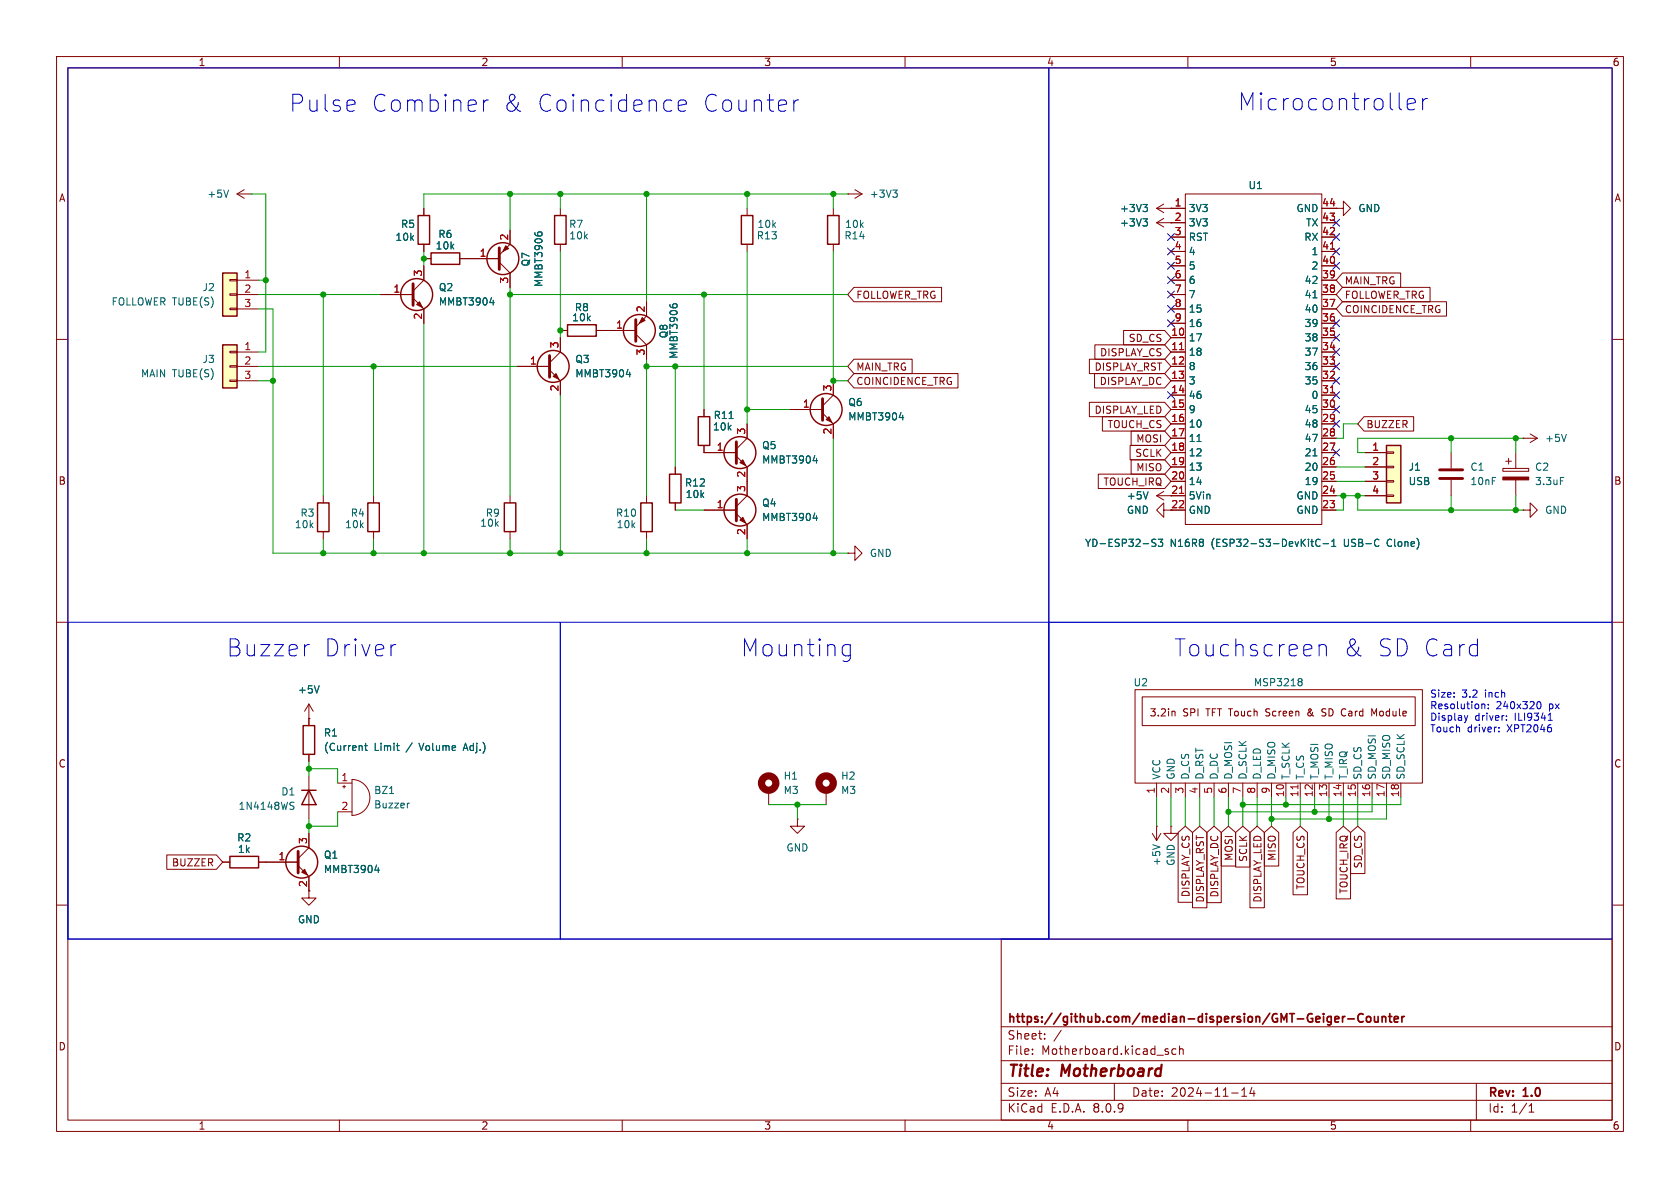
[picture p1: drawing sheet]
<svg xmlns="http://www.w3.org/2000/svg" width="297mm" height="210mm" viewBox="0 0 297 210" stroke-linecap="round" stroke-linejoin="round" font-family="sans-serif">
<g fill="none" stroke="#840000" stroke-width=".18">
<path d="M10 10h277v190h-277zM12 12h273v186h-273zM60 10v2M110 10v2M160 10v2M210 10v2M260 10v2M41.9 34.3l1.3 .8M41.9 34.3h2.5M43.2 33.5l-1.3 .8M44.4 34.3h.1M74.9 36.8v1.3"/>
<path d="M99.1 36.8v1.3M132.1 36.8v1.3M147.3 36.8v1.3M149.9 34.3h.1M149.9 34.3h2.5M151.1 33.5l1.3 .8M152.4 34.3l-1.3 .8M67.3 52.1h5.7M73 52.7l1.9 1.9v2.6M74.9 45.7h1.3M74.9 43.2v1.3M74.9 47v2.5l-1.9 1.9"/>
<path d="M81.3 45.7h7M88.3 46.4l1.9 1.9v2.5M90.2 40.6v2.6l-1.9 1.9M99.1 43.2v1.3M99.1 59.7v2.5l-1.9 1.9M99.1 58.4h1.2M105.4 58.4h7M112.4 59.1l1.9 1.9v2.5M114.3 53.3v2.6l-1.9 1.9M132.1 43.2v1.3M147.3 43.2v1.3M10 60h2"/>
<path d="M91.4 64.8h5.8M97.2 65.4l1.9 1.9v2.6M124.5 72.4v1.3M124.5 78.7v1.3h5.7M132.1 74.9v2.6l-1.9 1.9M139.7 72.4h5.7M145.4 73l1.9 1.9v2.6M147.3 67.3v2.6l-1.9 1.9M285 60h2M90.2 87.6v1.3M90.2 94v1.3M119.4 82.6v1.2"/>
<path d="M119.4 88.9v1.3M124.5 90.2h5.7M130.2 90.8l1.9 1.9v2.6M130.2 80.6l1.9 2v5l-1.9 1.9M149.9 97.8h1.2v-1.3l1.3 1.3-1.3 1.3v-1.3M149.9 97.8h.1M256.5 80v2.8M256.5 84.8v2.8M10 110h2M285 110h2M54.6 127v1.3M54.6 133.4v1.2"/>
<path d="M54.6 137.2v7.6M59.7 138.4h2.5M60.6 139.1h.5M60.8 138.8v.5M62.2 137.8a3.2 3.2 0 0 1 3.2 3.2 3.2 3.2 0 0 1-3.2 3.1zM146 139.7v2.5M39.4 152.4h1.2M45.7 152.4h7M52.7 153l1.9 1.9v3.9h1.3l-1.3 1.2-1.3-1.2h1.3M54.6 147.3v2.6l-1.9 1.9M59.7 143.5h2.5M141 144.8v1.3h1.2l-1.2 1.2-1.3-1.2h1.3"/>
<path d="M141 144.8h.1M203.7 147.3l.8 1.3M204.5 146.1h.1M204.5 146.1v2.5M205.2 147.3l-.7 1.3M10 160h2M177 166h108v32h-108zM285 160h2M60 198v2M110 198v2M160 198v2M177 194.5h108"/>
<path d="M177 191.5h108M177 187.5h108M177 181.5h108M182.5 186.3v.1M182.5 185.5v.1M184.7 183.6v.1M184.7 182.8v.1M187.6 182.1l-1.3 2M197 191.5v3M206.4 185.9l.2 .2-.2 .3M206.4 185.4l.1 .1M207.9 185.5l-.4-.1-.3 .3v.4l.1 .2h.6"/>
<path d="M208.5 185.5l.2-.1 .4 .1 .1 .9M208.5 184.9v1.5M210 198v2M217.7 193.2h1.2M219.5 193.8h.9M219.5 192.7l.5-.4v1.5M221.3 192.2l-.3 1.1h.9M221.7 192.8v1M260 198v2M261 191.5v6.5M270.3 196.6h.9M270.3 195.5l.4-.4v1.5"/>
</g>
<g fill="none" stroke="#840000" stroke-width=".3">
<path d="M237.3 179.7v1M237.8 179.7l-.3 .1-.2 .2M241 179.3a.6 .6 0 0 0-.8 0 .6 .6 0 0 0-.1 .7 .56 .56 0 0 0 .2 .6 .56 .56 0 0 0 .7-.1M241.7 179.8l.4-.1 .2 .3v.4l-.2 .3-.4-.1-.1-.2v-.4zM243 179.7l.1 .9 .3 .1 .2-.2M243.6 179.7v1M244.3 179.8l.3-.1 .3 .1 .1 .9M244.3 179.7v1M245.5 179.7h.6M245.7 179.2v1.3l.4 .2M247.8 179.7v1M248.3 179.7l-.3 .1-.2 .2"/>
<path d="M238.3 180.1h1.1M246.5 180.2l.7-.2-.1-.2-.4-.1-.2 .2 .1 .7h.5"/>
</g>
<g fill="none" stroke="#840000" stroke-width=".25">
<path d="M73.9 38.1h2v5.1h-2zM98 38.1h2.1v5.1h-2.1zM131.1 38.1h2v5.1h-2zM146.3 38.1h2v5.1h-2zM76.2 44.7h5.1v2h-5.1zM100.3 57.4h5.1v2h-5.1zM123.4 73.7h2.1v5h-2.1zM89.2 88.9h2v5.1h-2zM118.4 83.8h2v5.1h-2zM53.3 139.7h2.6M53.6 128.3h2v5.1h-2zM54.6 139.7l1.3 2.5h-2.6z"/>
<path d="M40.6 151.4h5.1v2h-5.1z"/>
<circle cx="73.7" cy="52.1" r="2.82"/>
<circle cx="88.9" cy="45.7" r="2.82"/>
<circle cx="113" cy="58.4" r="2.82"/>
<circle cx="97.8" cy="64.8" r="2.82"/>
<circle cx="146" cy="72.4" r="2.82"/>
<circle cx="130.8" cy="80" r="2.82"/>
<circle cx="130.8" cy="90.2" r="2.82"/>
<circle cx="53.3" cy="152.4" r="2.82"/>
</g>
<path d="M73 50.2v3.8M88.3 43.8v3.8M112.4 56.5v3.8M97.2 62.9v3.8M130.2 78.1v3.8M145.4 70.5v3.8M130.2 88.3v3.8M254.5 84.6h4.1M254.5 83.1h4.1M52.7 150.5v3.8" fill="none" stroke="#840000" stroke-width=".51"/>
<g fill="#840000" stroke="#840000" stroke-width=".18">
<path d="M89.4 43.4l.5 .5-1 .6z"/>
<path d="M130.8 91.9l.5-.5 .5 1.1z"/>
<path d="M130.8 81.8l.5-.5 .5 1z"/>
<path d="M146 74.2l.6-.5 .5 1z"/>
<path d="M113.5 56.1l.5 .5-1 .6z"/>
<path d="M97.8 66.5l.5-.5 .5 1.1z"/>
<path d="M53.3 154.2l.5-.5 .6 1z"/>
<path d="M74.2 53.3l.5 1.1-1-.6z"/>
</g>
<g fill="none" stroke="#006464" stroke-width=".18">
<path d="M40.4 33.6l-.4 1.3M157.8 33.6h.8l-.4 .5M158.4 34.1l.2 .2v.3l-.2 .3M86.6 53.5h.8M87.2 53.1v.8M94.6 41.1v.3M95 41.2l.3-.2h.3l.2 .2M118.4 53.8v.3M118.9 53.9l.3-.2h.3l.2 .2M110.7 66.2h.8M111.3 65.8v.8M128.9 74h.7"/>
<path d="M159 73.8h.8M159.6 73.4v.8M143.7 91.6h.8M143.7 81.4h.8M144.3 81v.9M144.3 91.2v.8M64.5 131.8h.4M64.6 131.4v1.1l.3 .2M70.1 131.8h.5M70.4 132.7h.2M51.5 142.4l.3 .1 .2 .3-.3 .3h-.3M51.5 141.8l.5 .1"/>
<path d="M66.3 153.8h.8M66.9 153.4v.8M68.9 140.3h.7M72.4 142h-.3M203.8 149.3l1.2 .4"/>
</g>
<circle cx="146" cy="138.4" r="1.27" fill="none" stroke="#840000" stroke-width="1.3"/>
<path d="M39.4 48.3h2.5v7.6h-2.5z" fill="#ffffc2"/>
<g fill="none" stroke="#840000" stroke-width=".18">
<path d="M40.6 54.5h1.3v.2h-1.3zM40.6 51.9h1.3v.3h-1.3zM40.6 49.4h1.3v.3h-1.3zM41.9 49.5h3.8M41.9 52.1h3.8M41.9 54.6h3.8M57.1 87.6v1.3M57.1 94v1.3M66 87.6v1.3M66 94v1.3M54.6 127h.1M54.6 124.5l-.8 1.2"/>
<path d="M54.6 124.5v2.5M54.6 124.5l.8 1.2"/>
</g>
<path d="M39.4 48.3h2.5v7.6h-2.5zM56.1 88.9h2.1v5.1h-2.1zM65 88.9h2.1v5.1h-2.1z" fill="none" stroke="#840000" stroke-width=".25"/>
<path d="M56.4 121.2l-.4 1.3" fill="none" stroke="#006464" stroke-width=".18"/>
<path d="M39.4 61h2.5v7.6h-2.5z" fill="#ffffc2"/>
<g fill="none" stroke="#840000" stroke-width=".18">
<path d="M40.6 67.2h1.3v.2h-1.3zM40.6 64.6h1.3v.3h-1.3zM40.6 62.1h1.3v.3h-1.3zM41.9 62.2h3.8M41.9 64.8h3.8M41.9 67.3h3.8M269.2 77.5h.1M269.2 77.5h2.6M270.5 76.7l1.3 .8M271.8 77.5l-1.3 .7M265.7 82.8h4.6v.5h-4.6zM266.2 81.5h1"/>
<path d="M266.7 81v1M268 80v2.8M268 84.8v2.8M207 146.1v1.2h1.3l-1.3 1.3-1.3-1.3h1.3M207 146.1h.1"/>
</g>
<path d="M39.4 61h2.5v7.6h-2.5z" fill="none" stroke="#840000" stroke-width=".25"/>
<path d="M265.7 84.3h4.6v.5h-4.6z" fill="#840000" stroke="#840000" stroke-width=".18"/>
<path d="M276.9 76.8l-.4 1.2M275.9 84.4h.6" fill="none" stroke="#006464" stroke-width=".18"/>
<path d="M245.1 78.7h2.5v10.2h-2.5z" fill="#ffffc2"/>
<g fill="none" stroke="#840000" stroke-width=".18">
<path d="M74.9 36.8v1.3M204.5 36.8l1.2 .8M204.5 36.8h5M204.5 39.4l1.2 .7M204.5 39.4h5M205.7 36.1l-1.2 .7M205.7 38.6l-1.2 .8M207 36.8h.1M209.5 34.3h24.2v58.4h-24.2zM233.7 36.8h2.5M233.7 39.4h2.5M236.2 36.8h1.3v-1.2l1.3 1.2-1.3 1.3v-1.3"/>
<path d="M236.2 36.8h.1M67.3 52.1h5.7M74.9 43.2v1.3M74.9 47v2.5M74.9 54.6v2.6M74.9 45.7h1.3M81.3 45.7h7M90.2 40.6v2.6M90.2 48.3v2.5M99.1 58.4h1.2M99.1 59.7v2.5M105.4 58.4h7"/>
<path d="M114.3 53.3v2.6M151 50.8h15.5v2.5h-15.5l-1.1-1.2zM198.6 58.4h7.3l1.1 1.3-1.1 1.3h-7.3zM207 59.7h2.5M207 41.9h2.5M207 57.2h2.5M207 54.6h2.5M207 52.1h2.5M207 49.5h2.5M207 44.5h2.5M207 47h2.5M233.7 59.7h2.5"/>
<path d="M233.7 41.9h2.5M233.7 57.2h2.5M233.7 54.6h2.5M233.7 52.1h2.5M233.7 49.5h2.5M233.7 44.5h2.5M233.7 47h2.5M237.3 53.3h18.4v2.6h-18.4l-1.1-1.3zM237.3 48.3h10.3v2.5h-10.3l-1.1-1.3zM237.3 50.8h15.5v2.5h-15.5l-1.1-1.2zM91.4 64.8h5.8M99.1 67.3v2.6"/>
<path d="M114.3 61v2.5M124.5 78.7v1.3h5.7M124.5 72.4v1.3M132.1 74.9v2.6M139.7 72.4h5.7M147.3 67.3v2.6M147.3 74.9v2.6M151 66h18.4v2.6h-18.4l-1.1-1.3zM151 63.5h10.3v2.5h-10.3l-1.1-1.2zM192.6 71.1h13.3l1.1 1.3-1.1 1.3h-13.3zM192.6 63.5h13.3l1.1 1.3-1.1 1.2h-13.3zM193.5 66h12.4l1.1 1.3-1.1 1.3h-12.4z"/>
<path d="M193.6 61h12.3l1.1 1.2-1.1 1.3h-12.3zM194.9 73.7h11l1.1 1.2-1.1 1.3h-11zM199.8 78.7h6.1l1.1 1.3-1.1 1.3h-6.1zM200 76.2h5.9l1.1 1.3-1.1 1.2h-5.9zM207 62.2h2.5M207 64.8h2.5M207 67.3h2.5M207 69.9h2.5M207 72.4h2.5M207 74.9h2.5M207 77.5h2.5M233.7 62.2h2.5"/>
<path d="M233.7 64.8h2.5M233.7 67.3h2.5M233.7 69.9h2.5M233.7 72.4h2.5M233.7 74.9h2.5M233.7 77.5h2.5M241.1 73.7h8.8v2.5h-8.8l-1.1-1.3zM245.1 79.9h1.3v.2h-1.3zM114.3 87.6v1.3M114.3 94v1.3M119.4 82.6v1.2M119.4 88.9v1.3"/>
<path d="M124.5 90.2h5.7M132.1 82.6v5M132.1 92.7v2.6M194.2 83.8h11.7l1.1 1.3-1.1 1.3h-11.7zM200 81.3h5.9l1.1 1.3-1.1 1.2h-5.9zM204.5 87.6h5M204.5 87.6l1.2 .8M205.7 90.2v-1.3l-1.2 1.3 1.2 1.2v-1.2h3.8M205.7 86.9l-1.2 .7M207 80h2.5M207 82.6h2.5M207 85.1h2.5"/>
<path d="M233.7 80h2.5M233.7 82.6h2.5M233.7 85.1h2.5M233.7 87.6h2.5M233.7 90.2h2.5M241.3 80h3.8M241.3 82.6h3.8M241.3 85.1h3.8M241.3 87.6h3.8M245.1 87.5h1.3v.3h-1.3zM245.1 85h1.3v.2h-1.3zM245.1 82.4h1.3v.3h-1.3z"/>
<path d="M269.2 90.2h1.3v-1.3l1.3 1.3-1.3 1.2v-1.2M269.2 90.2h.1M54.6 127h.1M54.6 127v1.3M54.6 133.4v1.2M135.9 139.7v2.5M200.7 121.9h50.8v16.5h-50.8zM201.9 123.2h48.3v5.1h-48.3zM204.5 138.4v2.6M207 138.4v2.6M207.4 125.7l.3 .2v.7M209.5 138.4v2.6"/>
<path d="M212.1 138.4v2.6M214.6 138.4v2.6M217.2 138.4v2.6M219.7 138.4v2.6M222.2 138.4v2.6M223.8 126.5l.1 .1M223.8 125.4v.4M224.8 138.4v2.6M227.3 138.4v2.6M229.9 138.4v2.6M231.7 125.7l-.5 .4 .1 .3 .1 .2M232.4 138.4v2.6"/>
<path d="M233.7 126.5l.5 .1M234.2 125.3h-.3l-.2 .2 .1 .3 .4 .2M234.9 138.4v2.6M237.5 138.4v2.6M240 138.4v2.6M242.5 125.3l.4 .9 .5-.9v1.3M242.6 138.4v2.6M245.1 138.4v2.6M247.6 138.4v2.6M29.5 151.1h8.8l1.1 1.3-1.1 1.3h-8.8zM39.4 152.4h1.2M45.7 152.4h7"/>
<path d="M54.6 147.3v2.6M54.6 154.9v2.6M208.3 147.2l1.2-1.1 1.3 1.1v12.3h-2.5zM210.8 147.2l1.3-1.1 1.3 1.1v13.3h-2.6zM213.4 147.2l1.2-1.1 1.3 1.1v12.4h-2.5zM215.9 147.2l1.3-1.1 1.2 1.1v5.9h-2.5zM218.4 147.2l1.3-1.1 1.3 1.1v6.1h-2.6zM221 147.2l1.2-1.1 1.3 1.1v13.3h-2.5zM223.5 147.2l1.3-1.1 1.3 1.1v5.9h-2.6zM228.6 147.2l1.3-1.1 1.2 1.1v11h-2.5zM236.2 147.2l1.3-1.1 1.3 1.1v11.7h-2.6zM238.8 147.2l1.2-1.1 1.3 1.1v7.2h-2.5z"/>
</g>
<path d="M245.1 78.7h2.5v10.2h-2.5zM113.3 88.9h2v5.1h-2z" fill="none" stroke="#840000" stroke-width=".25"/>
<g fill="none" stroke="#006464" stroke-width=".18">
<path d="M202.1 36.1h.7l-.4 .5M202.1 38.7h.7l-.4 .5M202.6 36.6l.2 .3v.3l-.2 .2M202.6 39.2l.2 .2v.3l-.2 .2M86.6 53.5h.8M87.2 53.1v.8M94.6 41.1v.3M95 41.2l.3-.2h.3l.2 .2M118.4 53.8v.3M118.9 53.9l.3-.2h.3l.2 .2M232.1 52.6h.7M110.7 66.2h.8"/>
<path d="M111.3 65.8v.8M128.9 74h.7M159 73.8h.8M159.6 73.4v.8M211.6 78h.7M143.7 81.4h.8M143.7 91.6h.8M144.3 81v.9M144.3 91.2v.8M203 86.9l-.5 1.3M204.3 95.4l-.4-.1-.2 .1v.4l.5 .2 .1 .3-.2 .3-.5-.1M204.8 95.3h.8l-.5 .5 .4 .1v.6l-.2 .1-.5-.1"/>
<path d="M231.7 95.7h.5M232 96.5l.2 .1M232.1 80.6h.7M233.4 95.4a.6 .6 0 0 0-.9 .5 .6 .6 0 0 0 .6 .7l.3-.1M233.9 96.1h1M235.4 96.6h.8M235.4 95.7l.4-.4v1.3M229.7 120h.3l.2 .2-.2 .3M56.4 121.2l-.4 1.3M64.5 131.8h.4M64.6 131.4v1.1l.3 .2M70.1 131.8h.5"/>
<path d="M70.4 132.7h.2M229.7 120.5h.3M230 120.5l.2 .2v.3l-.1 .2h-.4M66.3 153.8h.8M66.9 153.4v.8"/>
</g>
<path d="M235.2 44h.7M208.5 61.8h.7M235.2 69.4h.7M208.5 87.2h.7M229.5 138.7v.8" fill="none" stroke="#a90000" stroke-width=".18"/>
<circle cx="135.9" cy="138.4" r="1.27" fill="none" stroke="#840000" stroke-width="1.3"/>
<g fill="none" stroke="#0000c2" stroke-width=".18">
<path d="M12 12h173.4v154h-173.4zM85.5 17.7v2M86.3 17.7a.77 .77 0 0 0-.8 .5M119.9 18.7l1.4-.3-.1-.6-.3-.1h-.6l-.2 .1-.2 .3v1.1l.2 .3 .2 .2h.6l.3-.2M140.3 17.7v2M141.2 17.7a.77 .77 0 0 0-.9 .5M185.4 12h99.6v98h-99.6zM247.5 19.3l.3 .1M248.8 18.4l1.4-.3-.1-.5-.3-.2h-.6l-.3 .2-.1 .2v1.2l.1 .3 .3 .1h.6l.3-.1M251.5 17.4v2M252.4 17.4a.77 .77 0 0 0-.9 .6M12 110h87.1v56h-87.1z"/>
<path d="M54.4 113.9h.3M69.7 113.9h.3M99.1 110h86.3v56h-86.3zM149.2 115.8l.3 .1h.5l.3-.1M149.2 114.1l.3-.2h.5l.3 .2M150.3 113.9v2.5a.81 .81 0 0 1-1 .5M185.4 110h99.6v56h-99.6zM233.2 114.2a.75 .75 0 0 1 1.3 .2v1.5M233.2 113.9v2M258.9 126.5l.3 .8M259.2 127.3l-.1 .3M259.5 126.5l-.3 .8"/>
<path d="M262 124.5h.4l.1 .8M263.1 125.2v.1M263.1 124.5v.1M265 128.6v.1M265 129.3v.1M266.3 127.2v.1M266.3 126.5v.2M271.8 124.1l.2-.1a.68 .68 0 0 1 .4 .7 .68 .68 0 0 1-.4 .6l-.2-.1M273.7 127.3h.7"/>
</g>
<g fill="none" stroke="#009600" stroke-width=".18">
<path d="M44.4 34.3h2.6v27.9h-1.3M90.2 34.3v6.3M99.1 34.3v2.5M114.3 34.3v19M132.1 34.3v2.5M147.3 34.3v2.5M149.9 34.3h-75v2.5M45.7 54.6h2.6v43.2h101.6M45.7 52.1h21.6M45.7 49.5h1.3M57.1 52.1v35.5M74.9 44.5v2.5"/>
<path d="M74.9 57.2v40.6M90.2 50.8v36.8M90.2 52.1h59.7M99.1 44.5v15.2M124.5 52.1v20.3M132.1 44.5v30.4M147.3 44.5v22.8h2.6M45.7 67.3h2.6M45.7 64.8h45.7M66 64.8v22.8M99.1 69.9v27.9M114.3 63.5v24.1"/>
<path d="M114.3 64.8h35.6M119.4 64.8v17.8M132.1 72.4h7.6M147.3 77.5v20.3M240 74.9h-2.5v2.6h-1.3M256.5 77.5v2.5M268 77.5v2.5M269.2 77.5h-29.2v2.5h1.3M57.1 95.3v2.5M66 95.3v2.5M90.2 95.3v2.5M114.3 95.3v2.5"/>
<path d="M119.4 90.2h5.1M132.1 95.3v2.5M236.2 87.6h5.1M236.2 85.1h5.1M236.2 82.6h5.1M237.5 87.6v2.6h-1.3M240 87.6v2.6h29.2M256.5 87.6v2.6M268 87.6v2.6M54.6 134.6v2.6M54.6 135.9h5.1v2.5M54.6 144.8v2.5"/>
<path d="M59.7 143.5v2.6h-5.1M135.9 142.2h10.1M141 142.2v2.6M204.5 141v5.1M207 141v5.1M209.5 141v5.1M212.1 141v5.1M214.6 141v5.1M217.2 141v5.1M219.7 141v5.1M222.2 141v5.1M224.8 141v5.1"/>
<path d="M227.3 141v1.2M229.9 141v5.1M232.4 141v2.5M234.9 141v3.8M237.5 141v5.1M240 141v5.1M242.6 141v2.5h-25.4M245.1 141v3.8h-20.3M247.6 141v1.2h-27.9"/>
</g>
<g fill="none" stroke="#000084" stroke-width=".18">
<path d="M235.6 38.8l1.2 1.2M236.8 38.8l-1.2 1.2M206.4 41.3l1.2 1.2M206.4 46.4l1.2 1.2M206.4 48.9l1.2 1.2M206.4 43.8l1.2 1.3M206.4 51.5l1.2 1.2M206.4 54l1.2 1.2M206.4 56.5l1.2 1.3M207.6 41.3l-1.2 1.2M207.6 46.4l-1.2 1.2M207.6 48.9l-1.2 1.2"/>
<path d="M207.6 43.8l-1.2 1.3M207.6 51.5l-1.2 1.2M207.6 54l-1.2 1.2M207.6 56.5l-1.2 1.3M235.6 46.4l1.2 1.2M235.6 41.3l1.2 1.2M235.6 56.5l1.2 1.3M235.6 43.8l1.2 1.3M235.6 59.1l1.2 1.2M236.8 46.4l-1.2 1.2M236.8 41.3l-1.2 1.2M236.8 56.5l-1.2 1.3"/>
<path d="M236.8 43.8l-1.2 1.3M236.8 59.1l-1.2 1.2M206.4 69.2l1.2 1.3M207.6 69.2l-1.2 1.3M235.6 61.6l1.2 1.2M235.6 64.2l1.2 1.2M235.6 69.2l1.2 1.3M235.6 79.4l1.2 1.2M235.6 74.3l1.2 1.2M235.6 71.8l1.2 1.2M235.6 66.7l1.2 1.2M236.8 61.6l-1.2 1.2"/>
<path d="M236.8 64.2l-1.2 1.2M236.8 69.2l-1.2 1.3M236.8 79.4l-1.2 1.2M236.8 74.3l-1.2 1.2M236.8 71.8l-1.2 1.2M236.8 66.7l-1.2 1.2"/>
</g>
<g fill="#009600" stroke="#009600" stroke-width=".18">
<circle cx="132.1" cy="34.3" r=".46"/>
<circle cx="147.3" cy="34.3" r=".46"/>
<circle cx="124.5" cy="52.1" r=".46"/>
<circle cx="114.3" cy="34.3" r=".46"/>
<circle cx="99.1" cy="58.4" r=".46"/>
<circle cx="114.3" cy="64.8" r=".46"/>
<circle cx="147.3" cy="67.3" r=".46"/>
<circle cx="132.1" cy="72.4" r=".46"/>
<circle cx="119.4" cy="64.8" r=".46"/>
<circle cx="141" cy="142.2" r=".46"/>
<circle cx="99.1" cy="97.8" r=".46"/>
<circle cx="90.2" cy="97.8" r=".46"/>
<circle cx="132.1" cy="97.8" r=".46"/>
<circle cx="147.3" cy="97.8" r=".46"/>
<circle cx="114.3" cy="97.8" r=".46"/>
<circle cx="99.1" cy="34.3" r=".46"/>
<circle cx="90.2" cy="52.1" r=".46"/>
<circle cx="74.9" cy="45.7" r=".46"/>
<circle cx="90.2" cy="34.3" r=".46"/>
<circle cx="47" cy="49.5" r=".46"/>
<circle cx="57.1" cy="52.1" r=".46"/>
<circle cx="66" cy="97.8" r=".46"/>
<circle cx="57.1" cy="97.8" r=".46"/>
<circle cx="74.9" cy="97.8" r=".46"/>
<circle cx="54.6" cy="135.9" r=".46"/>
<circle cx="54.6" cy="146.1" r=".46"/>
<circle cx="48.3" cy="67.3" r=".46"/>
<circle cx="66" cy="64.8" r=".46"/>
<circle cx="256.5" cy="77.5" r=".46"/>
<circle cx="268" cy="77.5" r=".46"/>
<circle cx="256.5" cy="90.2" r=".46"/>
<circle cx="240" cy="87.6" r=".46"/>
<circle cx="268" cy="90.2" r=".46"/>
<circle cx="227.3" cy="142.2" r=".46"/>
<circle cx="237.5" cy="87.6" r=".46"/>
<circle cx="232.4" cy="143.5" r=".46"/>
<circle cx="234.9" cy="144.8" r=".46"/>
<circle cx="219.7" cy="142.2" r=".46"/>
<circle cx="217.2" cy="143.5" r=".46"/>
<circle cx="224.8" cy="144.8" r=".46"/>
</g>
<g font-size="4.2" fill="#0000c2">
<text x="51.1" y="20">Pulse</text>
<text x="65.6" y="20">Combiner</text>
<text x="88.7" y="20">&amp;</text>
<text x="94.6" y="20">Coincidence</text>
<text x="123.7" y="20">Counter</text>
<text x="218.9" y="19.8">Microcontroller</text>
<text x="40" y="116.3">Buzzer</text>
<text x="57.2" y="116.3">Driver</text>
<text x="131" y="116.3">Mounting</text>
<text x="207.6" y="116.3">Touchscreen</text>
<text x="237.4" y="116.3">&amp;</text>
<text x="243.3" y="116.3">SD Card</text>
</g>
<g font-size="2.8" fill="#840000">
<text x="178" y="190.9">Title:</text>
<text x="187.7" y="190.9">Motherboard</text>
</g>
<g font-size="2.1" fill="#840000">
<text x="178" y="184">Sheet:</text>
<text x="178" y="181.2">https://github.com/median-dispersion/GMT-Geiger-Counter</text>
<text x="178" y="186.7">File:</text>
<text x="184.1" y="186.7">Motherboard.kicad_sch</text>
<text x="178" y="196.9">KiCad</text>
<text x="178" y="194.1">Size:</text>
<text x="184.7" y="194.1">A4</text>
<text x="185.7" y="196.9">E.D.A.</text>
<text x="193.3" y="196.9">8.0.9</text>
<text x="200" y="194.1">Date:</text>
<text x="207" y="194.1">2024-11-14</text>
<text x="263" y="194.3">Rev:</text>
<text x="263" y="196.9">Id:</text>
<text x="267.1" y="196.9">1/1</text>
<text x="269.4" y="194.3">1.0</text>
</g>
<g font-size="1.8" fill="#840000">
<text x="35" y="11.9">1</text>
<text x="85" y="11.9">2</text>
<text x="135" y="11.9">3</text>
<text x="185" y="11.9">4</text>
<text x="235" y="11.9">5</text>
<text x="285" y="11.9">6</text>
<text x="10.3" y="35.9">A</text>
<text x="285.3" y="35.9">A</text>
<text x="207.6" y="39.1">2</text>
<text x="151.3" y="53">FOLLOWER_TRG</text>
<text x="237.6" y="50.5">MAIN_TRG</text>
<text x="237.6" y="53">FOLLOWER_TRG</text>
<text x="237.6" y="55.6">COINCIDENCE_TRG</text>
<text x="151.3" y="65.7">MAIN_TRG</text>
<text x="193.4" y="65.7">DISPLAY_RST</text>
<text x="194.4" y="63.2">DISPLAY_CS</text>
<text x="199.5" y="60.6">SD_CS</text>
<text x="151.3" y="68.3">COINCIDENCE_TRG</text>
<text x="194.3" y="68.3">DISPLAY_DC</text>
<text x="193.4" y="73.3">DISPLAY_LED</text>
<text x="195.7" y="75.9">TOUCH_CS</text>
<text x="241.5" y="75.9">BUZZER</text>
<text x="200.6" y="81">SCLK</text>
<text x="200.8" y="83.5">MISO</text>
<text x="200.8" y="78.4">MOSI</text>
<text x="10.3" y="85.9">B</text>
<text x="195" y="86">TOUCH_IRQ</text>
<text x="207" y="89.9">22</text>
<text x="285.3" y="85.9">B</text>
<text x="203.1" y="126.9">3.2in</text>
<text x="209.1" y="126.9">SPI</text>
<text x="213.4" y="126.9">TFT Touch</text>
<text x="224.3" y="126.9">Screen</text>
<text x="231.9" y="126.9">&amp;</text>
<text x="234.7" y="126.9">SD Card</text>
<text x="243.9" y="126.9">Module</text>
<text x="10.3" y="135.9">C</text>
<text x="285.3" y="135.9">C</text>
<text x="30.3" y="153.4">BUZZER</text>
<text x="218.1" y="152.3" transform="rotate(-90 218.1 152.3)">MOSI</text>
<text x="220.7" y="152.5" transform="rotate(-90 220.7 152.5)">SCLK</text>
<text x="225.7" y="152.3" transform="rotate(-90 225.7 152.3)">MISO</text>
<text x="241" y="153.6" transform="rotate(-90 241 153.6)">SD_CS</text>
<text x="210.5" y="158.7" transform="rotate(-90 210.5 158.7)">DISPLAY_CS</text>
<text x="213" y="159.7" transform="rotate(-90 213 159.7)">DISPLAY_RST</text>
<text x="215.6" y="158.7" transform="rotate(-90 215.6 158.7)">DISPLAY_DC</text>
<text x="223.2" y="159.7" transform="rotate(-90 223.2 159.7)">DISPLAY_LED</text>
<text x="230.8" y="157.4" transform="rotate(-90 230.8 157.4)">TOUCH_CS</text>
<text x="238.4" y="158.1" transform="rotate(-90 238.4 158.1)">TOUCH_IRQ</text>
<text x="10.3" y="185.9">D</text>
<text x="285.3" y="185.9">D</text>
<text x="35" y="199.9">1</text>
<text x="85" y="199.9">2</text>
<text x="135" y="199.9">3</text>
<text x="185" y="199.9">4</text>
<text x="235" y="199.9">5</text>
<text x="285" y="199.9">6</text>
</g>
<g font-size="1.8" fill="#006464">
<text x="36.6" y="35.2">+5V</text>
<text x="153.7" y="35.2">+3V3</text>
<text x="220.6" y="33.6">U1</text>
<text x="70.8" y="40.5">R5</text>
<text x="100.5" y="40.5">R7</text>
<text x="133.8" y="40.5">10k</text>
<text x="149.3" y="40.5">10k</text>
<text x="197.9" y="37.7">+3V3</text>
<text x="197.9" y="40.2">+3V3</text>
<text x="210.1" y="37.7">3V3</text>
<text x="210.1" y="40.2">3V3</text>
<text x="229.1" y="37.7">GND</text>
<text x="230.8" y="40.2">TX</text>
<text x="240" y="37.7">GND</text>
<text x="69.8" y="42.8">10k</text>
<text x="76.9" y="44.3">10k</text>
<text x="77.4" y="42.3">R6</text>
<text x="93.8" y="47.2" transform="rotate(-90 93.8 47.2)">Q7</text>
<text x="100.5" y="42.5">10k</text>
<text x="133.7" y="42.5">R13</text>
<text x="149.2" y="42.5">R14</text>
<text x="210.1" y="42.8">RST</text>
<text x="210.1" y="45.3">4</text>
<text x="210.1" y="47.9">5</text>
<text x="230.5" y="42.8">RX</text>
<text x="231.8" y="47.9">2</text>
<text x="231.8" y="45.3">1</text>
<text x="35.7" y="51.7">J2</text>
<text x="77.5" y="51.7">Q2</text>
<text x="96.1" y="50.8" transform="rotate(-90 96.1 50.8)">MMBT3906</text>
<text x="210.1" y="50.4">6</text>
<text x="210.1" y="52.9">7</text>
<text x="230.5" y="52.9">41</text>
<text x="230.5" y="50.4">42</text>
<text x="19.6" y="54.2">FOLLOWER TUBE(S)</text>
<text x="77.5" y="54.2">MMBT3904</text>
<text x="101" y="57">10k</text>
<text x="101.5" y="55.2">R8</text>
<text x="118.2" y="59.9" transform="rotate(-90 118.2 59.9)">Q8</text>
<text x="210.1" y="55.5">15</text>
<text x="210.1" y="58">16</text>
<text x="230.5" y="58">39</text>
<text x="230.5" y="55.5">40</text>
<text x="35.7" y="64.4">J3</text>
<text x="101.6" y="64.4">Q3</text>
<text x="120" y="63.5" transform="rotate(-90 120 63.5)">MMBT3906</text>
<text x="210.1" y="60.6">17</text>
<text x="210.1" y="63.1">18</text>
<text x="210.1" y="65.6">8</text>
<text x="230.5" y="65.6">36</text>
<text x="230.5" y="63.1">37</text>
<text x="230.5" y="60.6">38</text>
<text x="24.8" y="66.9">MAIN TUBE(S)</text>
<text x="101.6" y="66.9">MMBT3904</text>
<text x="149.9" y="72">Q6</text>
<text x="210.1" y="68.2">3</text>
<text x="210.1" y="70.7">46</text>
<text x="230.5" y="68.2">35</text>
<text x="231.8" y="70.7">0</text>
<text x="125.9" y="76.3">10k</text>
<text x="126.1" y="74.3">R11</text>
<text x="149.9" y="74.5">MMBT3904</text>
<text x="210.1" y="73.3">9</text>
<text x="210.1" y="75.8">10</text>
<text x="230.5" y="75.8">48</text>
<text x="230.5" y="73.3">45</text>
<text x="134.6" y="79.6">Q5</text>
<text x="134.6" y="82.1">MMBT3904</text>
<text x="210.1" y="78.3">11</text>
<text x="210.1" y="80.9">12</text>
<text x="210.1" y="83.4">13</text>
<text x="230.5" y="83.4">20</text>
<text x="230.5" y="80.9">21</text>
<text x="230.5" y="78.3">47</text>
<text x="248.9" y="83.4">J1</text>
<text x="259.9" y="83.4">C1</text>
<text x="271.3" y="83.4">C2</text>
<text x="273.1" y="78.3">+5V</text>
<text x="121" y="86.2">R12</text>
<text x="121.1" y="88.2">10k</text>
<text x="134.6" y="89.8">Q4</text>
<text x="199.1" y="88.5">+5V</text>
<text x="210.1" y="86">14</text>
<text x="210.1" y="88.5">5Vin</text>
<text x="229.1" y="88.5">GND</text>
<text x="230.5" y="86">19</text>
<text x="248.9" y="86">USB</text>
<text x="259.9" y="86">10nF</text>
<text x="271.3" y="86">3.3uF</text>
<text x="52" y="93.6">10k</text>
<text x="53" y="91.5">R3</text>
<text x="60.9" y="93.6">10k</text>
<text x="61.9" y="91.5">R4</text>
<text x="84.8" y="93.3">10k</text>
<text x="85.8" y="91.5">R9</text>
<text x="108.8" y="91.5">R10</text>
<text x="108.9" y="93.6">10k</text>
<text x="134.6" y="92.3">MMBT3904</text>
<text x="199.1" y="91">GND</text>
<text x="210.1" y="91">GND</text>
<text x="229.1" y="91">GND</text>
<text x="273.1" y="91">GND</text>
<text x="153.7" y="98.7">GND</text>
<text x="191.7" y="96.9">YD-ESP32-S3</text>
<text x="206.9" y="96.9">N16R8</text>
<text x="214.3" y="96.9">(ESP32-S3-DevKitC-1</text>
<text x="237.9" y="96.9">USB-C</text>
<text x="245.7" y="96.9">Clone)</text>
<text x="52.6" y="122.8">+5V</text>
<text x="200.3" y="121.5">U2</text>
<text x="221.6" y="121.5">MSP3218</text>
<text x="57.2" y="130.4">R1</text>
<text x="57.2" y="132.9">(Current</text>
<text x="66.1" y="132.9">Limit</text>
<text x="72" y="132.9">/</text>
<text x="74.5" y="132.9">Volume</text>
<text x="82.5" y="132.9">Adj.)</text>
<text x="205.3" y="137.9" transform="rotate(-90 205.3 137.9)">VCC</text>
<text x="207.9" y="137.9" transform="rotate(-90 207.9 137.9)">GND</text>
<text x="210.4" y="137.9" transform="rotate(-90 210.4 137.9)">D_CS</text>
<text x="213" y="137.9" transform="rotate(-90 213 137.9)">D_RST</text>
<text x="215.5" y="137.9" transform="rotate(-90 215.5 137.9)">D_DC</text>
<text x="218" y="137.9" transform="rotate(-90 218 137.9)">D_MOSI</text>
<text x="220.6" y="137.9" transform="rotate(-90 220.6 137.9)">D_SCLK</text>
<text x="223.1" y="137.9" transform="rotate(-90 223.1 137.9)">D_LED</text>
<text x="225.7" y="137.9" transform="rotate(-90 225.7 137.9)">D_MISO</text>
<text x="228.2" y="137.9" transform="rotate(-90 228.2 137.9)">T_SCLK</text>
<text x="230.7" y="137.9" transform="rotate(-90 230.7 137.9)">T_CS</text>
<text x="233.3" y="137.9" transform="rotate(-90 233.3 137.9)">T_MOSI</text>
<text x="235.8" y="137.9" transform="rotate(-90 235.8 137.9)">T_MISO</text>
<text x="238.4" y="137.9" transform="rotate(-90 238.4 137.9)">T_IRQ</text>
<text x="240.9" y="137.9" transform="rotate(-90 240.9 137.9)">SD_CS</text>
<text x="243.4" y="137.9" transform="rotate(-90 243.4 137.9)">SD_MOSI</text>
<text x="246" y="137.9" transform="rotate(-90 246 137.9)">SD_MISO</text>
<text x="248.5" y="137.9" transform="rotate(-90 248.5 137.9)">SD_SCLK</text>
<text x="42.1" y="143.4">1N4148WS</text>
<text x="49.6" y="140.8">D1</text>
<text x="66" y="140.6">BZ1</text>
<text x="66" y="143.1">Buzzer</text>
<text x="138.4" y="140.6">M3</text>
<text x="138.4" y="138">H1</text>
<text x="148.6" y="140.6">M3</text>
<text x="148.6" y="138">H2</text>
<text x="41.8" y="148.9">R2</text>
<text x="42" y="151">1k</text>
<text x="57.2" y="152">Q1</text>
<text x="57.2" y="154.5">MMBT3904</text>
<text x="138.9" y="150.7">GND</text>
<text x="205.3" y="153.2" transform="rotate(-90 205.3 153.2)">+5V</text>
<text x="207.9" y="153.2" transform="rotate(-90 207.9 153.2)">GND</text>
<text x="52.6" y="163.4">GND</text>
</g>
<g font-size="1.8" fill="#a90000">
<text x="207.6" y="36.6">1</text>
<text x="207.6" y="41.7">3</text>
<text x="233.6" y="41.7">42</text>
<text x="233.6" y="39.1">43</text>
<text x="233.6" y="36.6">44</text>
<text x="84.7" y="45.5">1</text>
<text x="89.9" y="42.6" transform="rotate(-90 89.9 42.6)">2</text>
<text x="207.6" y="44.2">4</text>
<text x="207.6" y="46.7">5</text>
<text x="233.6" y="46.7">40</text>
<text x="233.6" y="44.2">41</text>
<text x="43.1" y="49.3">1</text>
<text x="43.1" y="51.8">2</text>
<text x="69.5" y="51.8">1</text>
<text x="74.7" y="49" transform="rotate(-90 74.7 49)">3</text>
<text x="89.9" y="50.2" transform="rotate(-90 89.9 50.2)">3</text>
<text x="207.6" y="49.3">6</text>
<text x="207.6" y="51.8">7</text>
<text x="233.6" y="51.8">38</text>
<text x="233.6" y="49.3">39</text>
<text x="43.1" y="54.4">3</text>
<text x="74.7" y="56.6" transform="rotate(-90 74.7 56.6)">2</text>
<text x="108.8" y="58.2">1</text>
<text x="114" y="55.3" transform="rotate(-90 114 55.3)">2</text>
<text x="207" y="59.4">10</text>
<text x="207.6" y="54.4">8</text>
<text x="207.6" y="56.9">9</text>
<text x="233.6" y="59.4">35</text>
<text x="233.6" y="56.9">36</text>
<text x="233.6" y="54.4">37</text>
<text x="43.1" y="62">1</text>
<text x="43.1" y="64.5">2</text>
<text x="93.6" y="64.5">1</text>
<text x="98.8" y="61.7" transform="rotate(-90 98.8 61.7)">3</text>
<text x="114" y="62.9" transform="rotate(-90 114 62.9)">3</text>
<text x="207" y="62">11</text>
<text x="207" y="64.5">12</text>
<text x="233.6" y="64.5">33</text>
<text x="233.6" y="62">34</text>
<text x="43.1" y="67.1">3</text>
<text x="98.8" y="69.3" transform="rotate(-90 98.8 69.3)">2</text>
<text x="147.1" y="69.3" transform="rotate(-90 147.1 69.3)">3</text>
<text x="207" y="67.1">13</text>
<text x="207" y="69.6">14</text>
<text x="233.6" y="69.6">31</text>
<text x="233.6" y="67.1">32</text>
<text x="131.8" y="76.9" transform="rotate(-90 131.8 76.9)">3</text>
<text x="141.9" y="72.1">1</text>
<text x="147.1" y="76.9" transform="rotate(-90 147.1 76.9)">2</text>
<text x="207" y="72.1">15</text>
<text x="207" y="74.7">16</text>
<text x="207" y="77.2">17</text>
<text x="233.6" y="77.2">28</text>
<text x="233.6" y="74.7">29</text>
<text x="233.6" y="72.1">30</text>
<text x="126.6" y="79.8">1</text>
<text x="207" y="79.8">18</text>
<text x="207" y="82.3">19</text>
<text x="233.6" y="82.3">26</text>
<text x="233.6" y="79.8">27</text>
<text x="242.5" y="79.8">1</text>
<text x="242.5" y="82.3">2</text>
<text x="126.6" y="89.9">1</text>
<text x="131.8" y="87.1" transform="rotate(-90 131.8 87.1)">3</text>
<text x="131.8" y="84.5" transform="rotate(-90 131.8 84.5)">2</text>
<text x="207" y="84.8">20</text>
<text x="207" y="87.4">21</text>
<text x="233.6" y="89.9">23</text>
<text x="233.6" y="87.4">24</text>
<text x="233.6" y="84.8">25</text>
<text x="242.5" y="84.8">3</text>
<text x="242.5" y="87.4">4</text>
<text x="131.8" y="94.7" transform="rotate(-90 131.8 94.7)">2</text>
<text x="60.3" y="138.2">1</text>
<text x="60.3" y="143.3">2</text>
<text x="204.2" y="140.4" transform="rotate(-90 204.2 140.4)">1</text>
<text x="206.8" y="140.4" transform="rotate(-90 206.8 140.4)">2</text>
<text x="209.3" y="140.4" transform="rotate(-90 209.3 140.4)">3</text>
<text x="211.8" y="140.4" transform="rotate(-90 211.8 140.4)">4</text>
<text x="214.4" y="140.4" transform="rotate(-90 214.4 140.4)">5</text>
<text x="216.9" y="140.4" transform="rotate(-90 216.9 140.4)">6</text>
<text x="219.5" y="140.4" transform="rotate(-90 219.5 140.4)">7</text>
<text x="222" y="140.4" transform="rotate(-90 222 140.4)">8</text>
<text x="224.5" y="140.4" transform="rotate(-90 224.5 140.4)">9</text>
<text x="227.1" y="141" transform="rotate(-90 227.1 141)">10</text>
<text x="229.6" y="141" transform="rotate(-90 229.6 141)">11</text>
<text x="232.2" y="141" transform="rotate(-90 232.2 141)">12</text>
<text x="234.7" y="141" transform="rotate(-90 234.7 141)">13</text>
<text x="237.2" y="141" transform="rotate(-90 237.2 141)">14</text>
<text x="239.8" y="141" transform="rotate(-90 239.8 141)">15</text>
<text x="242.3" y="141" transform="rotate(-90 242.3 141)">16</text>
<text x="244.9" y="141" transform="rotate(-90 244.9 141)">17</text>
<text x="247.4" y="141" transform="rotate(-90 247.4 141)">18</text>
<text x="54.4" y="149.3" transform="rotate(-90 54.4 149.3)">3</text>
<text x="49.1" y="152.1">1</text>
<text x="54.4" y="156.9" transform="rotate(-90 54.4 156.9)">2</text>
</g>
<g font-size="1.8" fill="#0000c2">
<text x="252.7" y="123.5">Size:</text>
<text x="252.7" y="125.6">Resolution:</text>
<text x="258.4" y="123.5">3.2</text>
<text x="262.6" y="123.5">inch</text>
<text x="264.5" y="125.6">240x320</text>
<text x="273.9" y="125.6">px</text>
<text x="252.7" y="127.6">Display</text>
<text x="252.7" y="129.7">Touch</text>
<text x="259.4" y="129.7">driver:</text>
<text x="260.7" y="127.6">driver:</text>
<text x="266.6" y="129.7">XPT2046</text>
<text x="267.9" y="127.6">ILI9341</text>
</g>
</svg>
